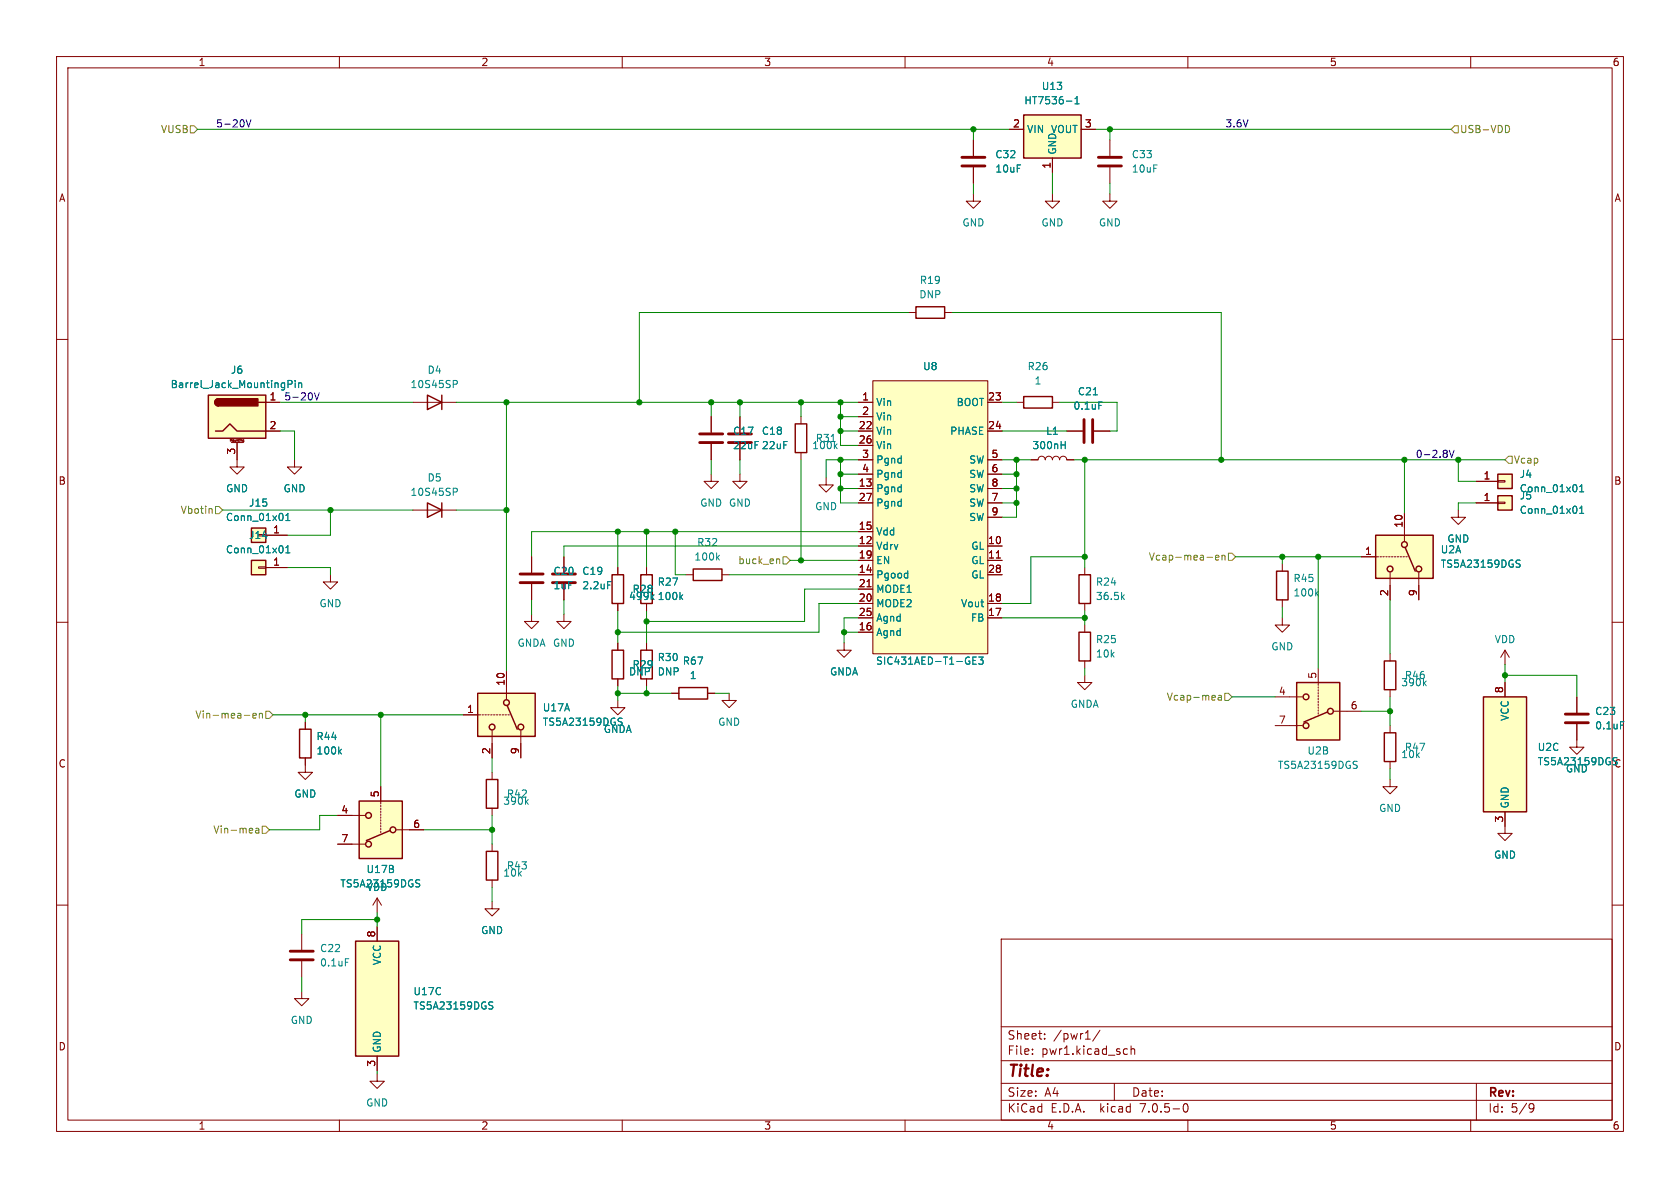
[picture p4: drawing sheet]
<svg xmlns="http://www.w3.org/2000/svg" width="297mm" height="210mm" viewBox="0 0 297 210" stroke-linecap="round" stroke-linejoin="round" font-family="sans-serif">
<g fill="none" stroke="#840000" stroke-width=".18">
<path d="M10 10h277v190h-277zM12 12h273v186h-273zM60 10v2M110 10v2M160 10v2M210 10v2M260 10v2M172.1 34.3v1.3h1.3l-1.3 1.2-1.3-1.2h1.3M172.1 24.8v2.8M172.1 29.6v2.8M178.4 22.9h2.6M186.1 34.3v1.3h1.2l-1.2 1.2-1.3-1.2h1.3"/>
<path d="M186.1 27.9v2.6M191.1 22.9h2.6M196.2 34.3v1.3h1.3l-1.3 1.2-1.3-1.2h1.3M196.2 24.8v2.8M196.2 29.6v2.8M10 60h2M160.7 55.2h1.2M167 55.2h1.3M285 60h2M40.7 78v-.4l.1 .3 .2-.3v.4M40.9 78.2h2M41.9 78.2v4.4h1.3l-1.3 1.2-1.3-1.2h1.3"/>
<path d="M42.2 77.6v.4M42.4 77.6v.1M42.4 77.7h.1M42.9 77.9l.1-.1h.1v.3M42.9 77.9v.1M42.9 78.1h.1M42.9 78h.2M43.1 78.1h-.1M43.1 78.1h.1M47 71.1h2.5M47 76.2h2.5M73 71.1h7.6"/>
<path d="M125.7 73.7v2.8M125.7 78.5v2.8M130.8 73.7v2.8M130.8 78.5v2.8M141.6 73.7v1.2M151.8 71.1h2.5M151.8 76.2h2.5M151.8 73.7h2.5M151.8 78.7h2.5M154.3 67.3h20.3v48.3h-20.3zM174.6 71.1h2.6M174.6 76.2h2.6"/>
<path d="M179.7 71.1h1.3M186.1 71.1h1.2M188.6 76.2h2.8M193.4 76.2h2.8M47 94.6h3.8M52.1 81.3v1.3h1.2l-1.2 1.2-1.3-1.2h1.3M73 90.2h7.6M94 98.4v2.8M99.7 98.4v2.8M125.7 83.8v1.3h1.3l-1.3 1.3-1.2-1.3h1.2M130.8 83.8v1.3h1.3l-1.3 1.3-1.3-1.3h1.3M141.6 80v1.3"/>
<path d="M146 84.5v1.2h1.3l-1.3 1.3-1.2-1.3h1.2M151.8 88.9h2.5M151.8 96.5h2.5M151.8 99.1h2.5M151.8 86.4h2.5M151.8 94h2.5M151.8 81.3h2.5M151.8 83.8h2.5M174.6 88.9h2.6M174.6 96.5h2.6M174.6 99.1h2.6M174.6 86.4h2.6"/>
<path d="M174.6 81.3h2.6M174.6 83.8h2.6M174.6 91.4h2.6M176.1 98.6h.8M182.2 81.3h1.3a.64 .64 0 0 1 .6-.7 .64 .64 0 0 1 .7 .7 .64 .64 0 0 1 .6-.7 .64 .64 0 0 1 .7 .7 .64 .64 0 0 1 .6-.7 .64 .64 0 0 1 .6 .7 .64 .64 0 0 1 .7-.7 .64 .64 0 0 1 .6 .7h1.3M226.7 99.7v1.3M240.7 98.4h3M244 98.4h.2M244.5 98.4h.2M245 98.4h.2M245.5 98.4h.2M246 98.4h.3"/>
<path d="M246.5 98.4h.3M247 98.4h.3M247.5 98.4h.3M248 98.4h.3M248.3 90.8v4.8M248.5 98.4h.3M257.8 90.2v1.2h1.3l-1.3 1.3-1.3-1.3h1.3M261 85.1h3.8M261 88.9h3.8M264.8 85h1.3v.2h-1.3zM264.8 88.8h1.3v.2h-1.3zM10 110h2"/>
<path d="M45.7 100.2h1.3v.3h-1.3zM47 100.3h3.8M58.4 101.6v1.3h1.3l-1.3 1.2-1.3-1.2h1.3M89.5 118.7v4.9M94 108.6v1.3h1.2l-1.2 1.2-1.3-1.2h1.3M94 103.3v2.7M99.7 108.6v1.3h1.3l-1.3 1.2-1.3-1.2h1.3M99.7 103.3v2.7M109.2 100.3v1.3M109.2 106.7v1.3M109.2 113.7v1.2M114.3 100.3v1.3"/>
<path d="M114.3 106.7v1.3M114.3 113.7v1.2M121.3 101.6h1.3M127.6 101.6h1.3M149.2 113.7v1.2h1.3l-1.3 1.3-1.2-1.3h1.2M151.8 101.6h2.5M151.8 111.8h2.5M151.8 109.2h2.5M151.8 106.7h2.5M151.8 104.1h2.5M153.3 103.7h.7M174.6 101.6h2.6"/>
<path d="M174.6 109.2h2.6M174.6 106.7h2.6M191.8 119.4v1.3h1.2l-1.2 1.2-1.3-1.2h1.3M191.8 100.3v1.3M191.8 106.7v1.3M191.8 110.5v1.3M191.8 116.8v1.3M226.7 109.2v1.3h1.3l-1.3 1.3-1.3-1.3h1.3M226.7 106v1.3M233 118.1v3.1M245.7 101.2v4.8M245.7 115.6v1.2"/>
<path d="M250.8 101.2v4.8M266.1 114.9l.7 1.3M266.1 114.9v2.6M266.1 114.9l-.8 1.3M285 110h2M54 134v2.5h1.2l-1.2 1.3-1.3-1.3h1.3M54 127.6v1.3M67.3 139.1v3M81.9 126.4h3.1M85.2 126.4h.3M85.7 126.4h.3M86.2 126.4h.3"/>
<path d="M86.7 126.4h.3M87 129.2v4.8M87 136.5v1.3M87.2 126.4h.3M87.8 126.4h.2M88.3 126.4h.2M88.8 126.4h.2M89.3 126.4h.2M89.8 126.4h.2M92.1 129.2v4.8M109.2 123.8v1.3h1.3l-1.3 1.3-1.3-1.3h1.3M109.2 120v1.3"/>
<path d="M114.3 120v1.3M118.7 122.6h1.3M125.1 122.6h1.3M128.9 122.6v1.2h1.3l-1.3 1.3-1.3-1.3h1.3M225.4 123.2h4.9M225.4 128.3h4.9M233 121.4v.3M233 121.9v.3M233 122.4v.3M233 122.9v.3M233 123.4v.3M233 124v.2"/>
<path d="M233 124.5v.2M233 125v.2M233 125.5v.2M233 126v.2M235.8 125.7h4.9M245.7 137.8v1.3h1.3l-1.3 1.2-1.2-1.2h1.2M245.7 121.9v1.3M245.7 128.3v1.2M245.7 134.6v1.3M266.1 120.7v2.5M278.8 128v4.1h1.2l-1.2 1.3-1.3-1.3h1.3M278.8 123.2v2.8"/>
<path d="M10 160h2M59.7 144.1h4.8M59.7 149.2h4.8M66.7 158.8v2.5M66.7 158.8l-.8 1.2M66.7 158.8l.7 1.2M67.3 142.4v.2M67.3 142.9v.2M67.3 143.4v.2M67.3 143.9v.2M67.3 144.4v.3M67.3 144.9v.3"/>
<path d="M67.3 145.4v.3M67.3 145.9v.3M67.3 146.4v.3M67.3 146.9v.3M70.1 146.7h4.8M87 159.4v1.3h1.3l-1.3 1.2-1.3-1.2h1.3M87 142.9v1.2M87 149.2v1.3M87 155.6v1.2M266.1 143.5v3.8h1.2l-1.2 1.3-1.3-1.3h1.3M285 160h2M53.3 175.3v1.2h1.3l-1.3 1.3-1.2-1.3h1.2"/>
<path d="M53.3 165.1v2.8M53.3 169.9v2.8M66.7 163.8v2.6M177 166h108v32h-108zM60 198v2M66.7 189.9v1.2h1.2l-1.2 1.3-1.3-1.3h1.3M66.7 186.7v2.5M110 198v2M160 198v2M177 194.5h108M177 191.5h108M177 187.5h108"/>
<path d="M177 181.5h108M182.5 186.3v.1M182.5 185.5v.1M184.7 183.6v.1M184.7 182.8v.1M191.9 183.7h.8M194.5 182.1l-1.3 2M197 191.5v3M198.9 185.4l.4 .1M199.3 186.3l-.4 .1M200 185.5l.2-.1 .3 .1 .1 .9M200 184.9v1.5"/>
<path d="M209.3 195.2l.2-.1a.81 .81 0 0 1 .6 .6 .81 .81 0 0 1-.3 .8l-.1 .1a.81 .81 0 0 1-.4-1.4zM210 198v2M260 198v2M261 191.5v6.5M270.5 195.2l.4-.1 .2 .1a.99 .99 0 0 1-.4 1.4h-.2M271.2 195.7l-.3 .3h-.4"/>
</g>
<g fill="#ffffc2" stroke="#ffffc2" stroke-width=".18">
<path d="M62.9 166.4h7.6v20.3h-7.6z"/>
<path d="M63.5 141.6h7.6v10.2h-7.6z"/>
<path d="M36.8 69.9h10.2v7.6h-10.2z"/>
<path d="M181 20.3h10.1v7.6h-10.1z"/>
<path d="M44.4 93.3h2.6v2.6h-2.6z"/>
<path d="M262.3 123.2h7.6v20.3h-7.6z"/>
<path d="M44.4 99.1h2.6v2.5h-2.6z"/>
<path d="M84.5 122.6h10.1v7.6h-10.1z"/>
<path d="M264.8 83.8h2.5v2.6h-2.5z"/>
<path d="M264.8 87.6h2.5v2.6h-2.5z"/>
<path d="M243.2 94.6h10.2v7.6h-10.2z"/>
<path d="M229.2 120.7h7.7v10.1h-7.7z"/>
<path d="M154.3 67.3h20.3v48.3h-20.3z"/>
</g>
<g fill="none" stroke="#840000" stroke-width=".25">
<path d="M181 20.3h10.1v7.6h-10.1zM161.9 54.2h5.1v2.1h-5.1zM36.8 69.9h10.2v7.6h-10.2zM38.1 76.2h1.3l1.2-1.3 1.3 1.3h5.1M38.6 70.5a.64 .64 0 0 0-.6 .6 .64 .64 0 0 0 .6 .7M45.7 71.1h1.3M75.6 69.9l2.5 1.2-2.5 1.3zM78.1 69.9v2.5M140.6 74.9h2v5.1h-2zM181 70.1h5.1v2h-5.1zM44.4 93.3h2.6v2.6h-2.6zM44.4 99.1h2.6v2.5h-2.6z"/>
<path d="M75.6 88.9l2.5 1.3-2.5 1.2zM78.1 88.9v2.5M243.2 94.6h10.2v7.6h-10.2zM248.4 96.8l1.8 4.2M264.8 83.8h2.5v2.6h-2.5zM264.8 87.6h2.5v2.6h-2.5zM108.2 114.9h2v5.1h-2zM108.2 101.6h2v5.1h-2zM113.3 114.9h2v5.1h-2zM113.3 101.6h2v5.1h-2zM122.6 100.6h5v2h-5zM190.8 101.6h2v5.1h-2z"/>
<path d="M190.8 111.8h2v5h-2zM225.7 101h2v5h-2zM244.7 116.8h2.1v5.1h-2.1zM53 128.9h2v5.1h-2zM84.5 122.6h10.1v7.6h-10.1zM86 137.8h2v5.1h-2zM89.7 124.7l1.7 4.2M120 121.5h5.1v2.1h-5.1zM229.2 120.7h7.7v10.1h-7.7zM234.7 125.9l-4.2 1.7M244.7 129.5h2.1v5.1h-2.1zM262.3 123.2h7.6v20.3h-7.6z"/>
<path d="M63.5 141.6h7.6v10.2h-7.6zM69 146.8l-4.2 1.8M86 150.5h2v5.1h-2zM62.9 166.4h7.6v20.3h-7.6z"/>
<circle cx="248.3" cy="96.3" r=".51"/>
<circle cx="245.7" cy="100.6" r=".51"/>
<circle cx="250.8" cy="100.6" r=".51"/>
<circle cx="87" cy="128.5" r=".51"/>
<circle cx="89.5" cy="124.2" r=".51"/>
<circle cx="92.1" cy="128.5" r=".51"/>
<circle cx="230.9" cy="123.2" r=".51"/>
<circle cx="230.9" cy="128.3" r=".51"/>
<circle cx="235.2" cy="125.7" r=".51"/>
<circle cx="65.2" cy="144.1" r=".51"/>
<circle cx="65.2" cy="149.2" r=".51"/>
<circle cx="69.5" cy="146.7" r=".51"/>
</g>
<g fill="none" stroke="#008484" stroke-width=".18">
<path d="M188.5 17.9h1M190 18.4h.8M190 17.5l.4-.4v1.3M50.9 67.9h.6l.1-.2v-.3l-.7-.1v1.2M52.2 67.3v.1M52.2 67.7v.8M52.8 67.7v.8M52.8 67.8l.2-.1h.3v.8M80.1 67.3h.5l.3 .2-.2 .4h-.6M147.6 78.8l.4 .5M148 78.5l-.5 .5M187.6 78.7h.7"/>
<path d="M188.3 78v1.3M194.2 71.1h.7M50.5 92h.8M50.5 91.1l.4-.4v1.3M50.5 96.8l.4-.3v1.2M50.5 97.7h.8M80.1 86.3h.5l.3 .2-.2 .4-.6 .1M126.8 98.5l.4 .5M127.2 98.2l-.5 .4M268.3 99.6l.3 .1 .1 .3-.2 .3h-.3M268.3 99l.4 .1M279.3 86.9h.7"/>
<path d="M279.3 86l.3-.3v1.2M279.3 89.8l.3-.3v1.2M279.3 90.7h.7M107.4 102.8h.6M115.2 105.5l.4 .5M115.6 105.1l-.5 .5M120.3 105.5l.4 .5M120.7 105.1l-.5 .5M160.4 101.3l.1 .1M160.5 100.9v1.3M160.5 102.1l-.1 .1M172 116.8h.4"/>
<path d="M172.6 116.1h-.6v1.3h.6M173 116.1h.8l-.4 .5 .3 .2v.5l-.1 .1-.6-.1M198.4 105.5l.4 .5M198.8 105.1l-.5 .5M232.7 104.9l.4 .5M233.1 104.5l-.5 .5M60 132.8l.4 .5M60.4 132.4l-.5 .5M109.5 127.5l.4 .2 .1 .2M109.5 126.9l.5 .1M239.5 135.2l.3 .1 .1 .3-.2 .2h-.3M239.5 134.6h.4"/>
<path d="M251.8 120.7l.3 .5M252.1 120.4l-.4 .5M286.5 127.6h.6M73.7 156.1l.4 .1 .1 .3-.2 .3h-.3M73.7 155.5l.5 .1M93 141.7l.4 .5M93.4 141.3l-.5 .5M61.1 169.5h.6M86.6 177.7l.4 .1 .1 .3-.2 .3h-.3M86.6 177.1l.5 .1"/>
</g>
<g fill="none" stroke="#840000" stroke-width=".51">
<path d="M170.1 29.3h4M170.1 27.8h4M194.2 29.3h4M194.2 27.8h4M123.7 78.2h4.1M123.7 76.7h4.1M128.8 78.2h4M128.8 76.7h4M191.6 74.2v4M193.2 74.2v4M91.9 103h4.1M91.9 101.5h4.1"/>
<path d="M97.7 103h4M97.7 101.5h4M276.7 127.8h4.1M276.7 126.2h4.1M51.3 169.7h4.1M51.3 168.1h4.1"/>
</g>
<g fill="#840000" stroke="#840000" stroke-width=".25">
<path d="M38.2 70.7l.4-.2v1.3a.64 .64 0 0 1-.6-.4 .64 .64 0 0 1 .2-.7z"/>
<path d="M38.6 70.5h7v1.3h-7z"/>
</g>
<g fill="none" stroke="#848400" stroke-width=".18">
<path d="M33.7 22.2h.6l.6 .7-.6 .6h-.6zM257.2 22.2h.6v1.3h-.6l-.7-.6zM266.4 22.2a.68 .68 0 0 1 .5 .6 .68 .68 0 0 1-.5 .6M37.3 89.9l.2 .2v.6M38.1 89.5h.6l.7 .7-.7 .6h-.6zM137.7 98.8l.1 .2v.6M138.4 98.4h.7l.6 .7-.6 .6h-.7zM213.4 98.5h.9M214.9 98.6l.6-.1-.1-.3h-.3l-.2 .1v.6h.5M216 98.3l.2-.1h.3l.1 .8M216 98.2v.8M217.2 97.8h.6l.6 .6-.6 .7h-.6z"/>
<path d="M266.7 80.6h.6v1.3h-.6l-.6-.6zM44.7 126.5l.6-.1-.1-.2-.3-.1-.2 .2 .1 .6h.4M45.9 126.2l.1-.1 .3 .1 .1 .7M45.9 126.1v.8M47 125.7h.6l.7 .7-.7 .6h-.6zM215.4 123h.5v.8M215.9 123.2l-.4 .1-.2 .2 .2 .3 .4-.1M216.5 122.6h.7l.6 .6-.6 .6h-.7zM45.2 146.5h.5l.1 .8M45.8 146.7l-.5 .1-.1 .2 .1 .3 .5-.1M46.4 146.1h.6l.6 .6-.6 .6h-.6z"/>
</g>
<path d="M43.5 21.2l.4 1.2 .5-1.2M55.6 69.4l.4 1.3 .4-1.3M256.2 79.6l.4 1.3 .5-1.3" fill="none" stroke="#0000c2" stroke-width=".18"/>
<g fill="none" stroke="#008400" stroke-width=".18">
<path d="M34.9 22.9h143.5M172.1 22.9v1.9M172.1 32.4v1.9M186.1 30.5v3.8M193.7 22.9h62.8M196.2 22.9v1.9M196.2 32.4v1.9M160.7 55.2h-47.7v15.9M168.3 55.2h47.6v26.1M49.5 71.1h23.5M49.5 76.2h2.6v5.1M80.6 71.1h71.2"/>
<path d="M89.5 71.1v47.6M125.7 71.1v2.6M130.8 71.1v2.6M141.6 71.1v2.6M148.6 71.1v7.6h3.2M148.6 76.2h3.2M148.6 73.7h3.2M177.2 71.1h2.5M177.2 76.2h11.4M187.3 71.1h10.2v5.1h-1.3M39.4 90.2h33.6M58.4 90.2v4.4h-7.6"/>
<path d="M80.6 90.2h8.9M109.2 94v6.3M114.3 94v6.3M119.4 94v7.6h1.9M125.7 81.3v2.5M130.8 81.3v2.5M139.7 99.1h12.1M141.6 81.3v17.8M148.6 83.8h3.2M148.6 81.3v7.6h3.2M148.6 86.4h3.2M151.8 81.3h-5.8v3.2"/>
<path d="M151.8 96.5h-52.1v1.9M151.8 94h-57.8v4.4M177.2 83.8h2.5M177.2 81.3h5M177.2 88.9h2.5M177.2 86.4h2.5M179.7 81.3v10.1h-2.5M189.9 81.3h76.2M191.8 98.4h-9.6v8.3h-5M191.8 81.3v19M218.4 98.4h22.3M226.7 98.4v1.3"/>
<path d="M233 98.4v19.7M248.3 81.3v9.5M257.8 81.3v3.8h3.2M261 88.9h-3.2v1.3M50.8 100.3h7.6v1.3M94 106v2.6M99.7 106v2.6M109.2 108v5.7M114.3 108v5.7M128.9 101.6h22.9M149.2 111.8h2.6M151.8 106.7h-7v5.1h-35.6"/>
<path d="M151.8 109.2h-2.6v4.5M151.8 104.1h-9.6v5.8h-27.9M177.2 109.2h14.6M191.8 108v2.5M191.8 118.1v1.3M226.7 107.3v1.9M245.7 106v9.6M266.1 117.5v3.2M266.1 119.4h12.7v3.8M48.3 126.4h33.6M54 126.4v1.2M67.3 126.4v12.7"/>
<path d="M87 134v2.5M109.2 121.3v2.5M109.2 122.6h9.5M114.3 121.3v1.3M126.4 122.6h2.5M217.8 123.2h7.6M240.7 125.7h5M245.7 123.2v5.1M245.7 135.9v1.9M59.7 144.1h-3.2v2.6h-8.9M74.9 146.7h12.1M87 144.1v5.1"/>
<path d="M87 156.8v2.6M53.3 172.7v2.6M66.7 162.6h-13.4v2.5M66.7 161.3v2.5M66.7 189.2v.7"/>
</g>
<g fill="#008400" stroke="#008400" stroke-width=".18">
<circle cx="179.7" cy="81.3" r=".46"/>
<circle cx="179.7" cy="83.8" r=".46"/>
<circle cx="179.7" cy="86.4" r=".46"/>
<circle cx="196.2" cy="22.9" r=".46"/>
<circle cx="191.8" cy="81.3" r=".46"/>
<circle cx="172.1" cy="22.9" r=".46"/>
<circle cx="266.1" cy="119.4" r=".46"/>
<circle cx="248.3" cy="81.3" r=".46"/>
<circle cx="257.8" cy="81.3" r=".46"/>
<circle cx="245.7" cy="125.7" r=".46"/>
<circle cx="148.6" cy="76.2" r=".46"/>
<circle cx="179.7" cy="88.9" r=".46"/>
<circle cx="233" cy="98.4" r=".46"/>
<circle cx="226.7" cy="98.4" r=".46"/>
<circle cx="215.9" cy="81.3" r=".46"/>
<circle cx="191.8" cy="98.4" r=".46"/>
<circle cx="191.8" cy="109.2" r=".46"/>
<circle cx="148.6" cy="81.3" r=".46"/>
<circle cx="148.6" cy="71.1" r=".46"/>
<circle cx="141.6" cy="71.1" r=".46"/>
<circle cx="148.6" cy="73.7" r=".46"/>
<circle cx="149.2" cy="111.8" r=".46"/>
<circle cx="148.6" cy="86.4" r=".46"/>
<circle cx="148.6" cy="83.8" r=".46"/>
<circle cx="125.7" cy="71.1" r=".46"/>
<circle cx="130.8" cy="71.1" r=".46"/>
<circle cx="87" cy="146.7" r=".46"/>
<circle cx="54" cy="126.4" r=".46"/>
<circle cx="67.3" cy="126.4" r=".46"/>
<circle cx="89.5" cy="90.2" r=".46"/>
<circle cx="114.3" cy="122.6" r=".46"/>
<circle cx="109.2" cy="122.6" r=".46"/>
<circle cx="119.4" cy="94" r=".46"/>
<circle cx="109.2" cy="94" r=".46"/>
<circle cx="114.3" cy="94" r=".46"/>
<circle cx="109.2" cy="111.8" r=".46"/>
<circle cx="141.6" cy="99.1" r=".46"/>
<circle cx="114.3" cy="109.9" r=".46"/>
<circle cx="113" cy="71.1" r=".46"/>
<circle cx="89.5" cy="71.1" r=".46"/>
<circle cx="58.4" cy="90.2" r=".46"/>
<circle cx="66.7" cy="162.6" r=".46"/>
</g>
<text font-size="2.8" fill="#840000" x="178" y="190.8">Title:</text>
<g font-size="2.1" fill="#840000">
<text x="178" y="183.9">Sheet:</text>
<text x="186.2" y="183.9">/pwr1/</text>
<text x="178" y="186.6">File:</text>
<text x="184" y="186.6">pwr1.kicad_sch</text>
<text x="178" y="196.8">KiCad</text>
<text x="178" y="194">Size:</text>
<text x="184.6" y="194">A4</text>
<text x="185.7" y="196.8">E.D.A.</text>
<text x="194.4" y="196.8">kicad</text>
<text x="200" y="194">Date:</text>
<text x="201.5" y="196.8">7.0.5-0</text>
<text x="263" y="194.2">Rev:</text>
<text x="263" y="196.8">Id:</text>
<text x="267" y="196.8">5/9</text>
</g>
<g font-size="1.8" fill="#840000">
<text x="35" y="11.8">1</text>
<text x="85" y="11.8">2</text>
<text x="135" y="11.8">3</text>
<text x="185" y="11.8">4</text>
<text x="235" y="11.8">5</text>
<text x="285" y="11.8">6</text>
<text x="179" y="22.6">2</text>
<text x="191.7" y="22.6">3</text>
<text x="185.8" y="29.9" transform="rotate(-90 185.8 29.9)">1</text>
<text x="10.4" y="35.8">A</text>
<text x="285.4" y="35.8">A</text>
<text x="47.6" y="70.9">1</text>
<text x="152.4" y="70.9">1</text>
<text x="174.6" y="70.9">23</text>
<text x="47.6" y="75.9">2</text>
<text x="151.8" y="75.9">22</text>
<text x="152.4" y="73.4">2</text>
<text x="174.6" y="75.9">24</text>
<text x="41.7" y="80.4" transform="rotate(-90 41.7 80.4)">3</text>
<text x="151.8" y="78.5">26</text>
<text x="152.4" y="81">3</text>
<text x="152.4" y="83.6">4</text>
<text x="175.2" y="81">5</text>
<text x="175.2" y="83.6">6</text>
<text x="10.3" y="85.8">B</text>
<text x="151.8" y="86.1">13</text>
<text x="151.8" y="88.6">27</text>
<text x="175.2" y="88.6">7</text>
<text x="175.2" y="86.1">8</text>
<text x="262.2" y="84.8">1</text>
<text x="262.2" y="88.6">1</text>
<text x="285.3" y="85.8">B</text>
<text x="48.2" y="94.4">1</text>
<text x="151.8" y="93.7">15</text>
<text x="175.2" y="91.2">9</text>
<text x="248" y="93.3" transform="rotate(-90 248 93.3)">10</text>
<text x="48.2" y="100.1">1</text>
<text x="151.8" y="96.3">12</text>
<text x="151.8" y="101.3">14</text>
<text x="151.8" y="98.8">19</text>
<text x="174.6" y="96.3">10</text>
<text x="174.6" y="98.8">11</text>
<text x="174.6" y="101.3">28</text>
<text x="241.3" y="98.2">1</text>
<text x="151.8" y="106.4">20</text>
<text x="151.8" y="103.9">21</text>
<text x="174.6" y="106.4">18</text>
<text x="245.5" y="105.4" transform="rotate(-90 245.5 105.4)">2</text>
<text x="250.6" y="105.4" transform="rotate(-90 250.6 105.4)">9</text>
<text x="151.8" y="111.5">16</text>
<text x="151.8" y="109">25</text>
<text x="174.6" y="109">17</text>
<text x="89.3" y="121.3" transform="rotate(-90 89.3 121.3)">10</text>
<text x="226" y="122.9">4</text>
<text x="232.8" y="120" transform="rotate(-90 232.8 120)">5</text>
<text x="238.7" y="125.5">6</text>
<text x="265.8" y="122.6" transform="rotate(-90 265.8 122.6)">8</text>
<text x="82.5" y="126.1">1</text>
<text x="226" y="128">7</text>
<text x="10.3" y="135.8">C</text>
<text x="86.7" y="133.4" transform="rotate(-90 86.7 133.4)">2</text>
<text x="91.8" y="133.4" transform="rotate(-90 91.8 133.4)">9</text>
<text x="60.3" y="143.9">4</text>
<text x="67.1" y="141" transform="rotate(-90 67.1 141)">5</text>
<text x="60.3" y="149">7</text>
<text x="73" y="146.4">6</text>
<text x="265.8" y="145.4" transform="rotate(-90 265.8 145.4)">3</text>
<text x="66.4" y="165.8" transform="rotate(-90 66.4 165.8)">8</text>
<text x="10.3" y="185.8">D</text>
<text x="285.3" y="185.8">D</text>
<text x="66.4" y="188.6" transform="rotate(-90 66.4 188.6)">3</text>
<text x="35" y="199.8">1</text>
<text x="85" y="199.8">2</text>
<text x="135" y="199.8">3</text>
<text x="185" y="199.8">4</text>
<text x="235" y="199.8">5</text>
<text x="285" y="199.8">6</text>
</g>
<g font-size="1.8" fill="#008484">
<text x="184.1" y="16.1">U13</text>
<text x="180.5" y="18.6">HT7536-1</text>
<text x="181.5" y="23.7">VIN</text>
<text x="185.8" y="23.7">VOUT</text>
<text x="175.9" y="28.1">C32</text>
<text x="186.9" y="27.4" transform="rotate(-90 186.9 27.4)">GND</text>
<text x="200" y="28.1">C33</text>
<text x="175.9" y="30.7">10uF</text>
<text x="200" y="30.7">10uF</text>
<text x="170.1" y="40.2">GND</text>
<text x="184.1" y="40.2">GND</text>
<text x="194.2" y="40.2">GND</text>
<text x="162.5" y="52.9">DNP</text>
<text x="162.6" y="50.4">R19</text>
<text x="163.1" y="65.6">U8</text>
<text x="181.6" y="65.6">R26</text>
<text x="30.1" y="68.8">Barrel_Jack_MountingPin</text>
<text x="40.8" y="66.2">J6</text>
<text x="72.5" y="68.8">10S45SP</text>
<text x="75.5" y="66.2">D4</text>
<text x="154.8" y="71.9">Vin</text>
<text x="169.1" y="71.9">BOOT</text>
<text x="182.8" y="68.1">1</text>
<text x="190.5" y="70">C21</text>
<text x="129.5" y="77">C17</text>
<text x="134.6" y="77">C18</text>
<text x="154.8" y="74.5">Vin</text>
<text x="154.8" y="77">Vin</text>
<text x="167.9" y="77">PHASE</text>
<text x="184.9" y="77">L1</text>
<text x="189.7" y="72.6">0.1uF</text>
<text x="129.5" y="79.6">22uF 22uF</text>
<text x="143.5" y="79.6">100k</text>
<text x="144.2" y="78.3">R31</text>
<text x="154.8" y="79.6">Vin</text>
<text x="154.8" y="82.1">Pgnd</text>
<text x="171.3" y="82.1">SW</text>
<text x="182.5" y="79.6">300nH</text>
<text x="39.9" y="87.2">GND</text>
<text x="44" y="89.7">J15</text>
<text x="50.1" y="87.2">GND</text>
<text x="72.5" y="87.8">10S45SP</text>
<text x="75.5" y="85.3">D5</text>
<text x="123.7" y="89.7">GND GND</text>
<text x="154.8" y="87.2">Pgnd</text>
<text x="154.8" y="89.7">Pgnd</text>
<text x="154.8" y="84.6">Pgnd</text>
<text x="171.3" y="84.6">SW</text>
<text x="171.3" y="89.7">SW</text>
<text x="171.3" y="87.2">SW</text>
<text x="268.6" y="84.6">J4</text>
<text x="268.6" y="87.2">Conn_01x01</text>
<text x="268.6" y="88.5">J5</text>
<text x="39.9" y="92.3">Conn_01x01</text>
<text x="44" y="95.4">J14</text>
<text x="144.1" y="90.4">GND</text>
<text x="154.8" y="94.8">Vdd</text>
<text x="171.3" y="92.3">SW</text>
<text x="268.6" y="91">Conn_01x01</text>
<text x="39.9" y="98">Conn_01x01</text>
<text x="97.8" y="101.8">C20</text>
<text x="102.9" y="101.8">C19</text>
<text x="122.7" y="99.3">100k</text>
<text x="123.2" y="96.7">R32</text>
<text x="154.8" y="97.3">Vdrv</text>
<text x="154.8" y="99.9">EN</text>
<text x="171.7" y="97.3">GL</text>
<text x="171.7" y="99.9">GL</text>
<text x="254.6" y="98">U2A</text>
<text x="254.6" y="100.5">TS5A23159DGS</text>
<text x="255.8" y="96.1">GND</text>
<text x="56.4" y="107.5">GND</text>
<text x="97.8" y="104.3">1uF</text>
<text x="102.9" y="104.3">2.2uF</text>
<text x="111.1" y="106.2">499k</text>
<text x="111.8" y="105">R28</text>
<text x="116.2" y="103.7">R27</text>
<text x="116.2" y="106.2">100k</text>
<text x="154.8" y="102.4">Pgood</text>
<text x="154.8" y="107.5">MODE2</text>
<text x="154.8" y="105">MODE1</text>
<text x="169.9" y="107.5">Vout</text>
<text x="171.7" y="102.4">GL</text>
<text x="193.7" y="103.7">R24</text>
<text x="193.7" y="106.2">36.5k</text>
<text x="228.6" y="103.1">R45</text>
<text x="228.6" y="105.6">100k</text>
<text x="154.8" y="112.6">Agnd</text>
<text x="154.8" y="110">Agnd</text>
<text x="171.6" y="110">FB</text>
<text x="193.7" y="113.9">R25</text>
<text x="264.2" y="113.9">VDD</text>
<text x="91.4" y="114.5">GNDA GND</text>
<text x="111.1" y="119.6">DNP</text>
<text x="111.8" y="118.3">R29</text>
<text x="116.2" y="117">R30</text>
<text x="116.2" y="119.6">DNP</text>
<text x="120.6" y="117.7">R67</text>
<text x="146.7" y="119.6">GNDA</text>
<text x="154.8" y="117.7">SIC431AED-T1-GE3</text>
<text x="193.7" y="116.4">10k</text>
<text x="224.7" y="115.1">GND</text>
<text x="95.9" y="125.9">U17A</text>
<text x="121.9" y="120.2">1</text>
<text x="189.2" y="125.3">GNDA</text>
<text x="247.7" y="121.5">390k</text>
<text x="248.3" y="120.2">R46</text>
<text x="55.9" y="131">R44</text>
<text x="95.9" y="128.5">TS5A23159DGS</text>
<text x="106.7" y="129.7">GNDA</text>
<text x="126.9" y="128.5">GND</text>
<text x="266.9" y="127.5" transform="rotate(-90 266.9 127.5)">VCC</text>
<text x="281.9" y="126.6">C23</text>
<text x="281.9" y="129.1">0.1uF</text>
<text x="55.9" y="133.5">100k</text>
<text x="225.8" y="136.1">TS5A23159DGS</text>
<text x="231.1" y="133.5">U2B</text>
<text x="247.7" y="134.2">10k</text>
<text x="248.3" y="132.9">R47</text>
<text x="271.8" y="132.9">U2C</text>
<text x="271.8" y="135.4">TS5A23159DGS</text>
<text x="276.8" y="136.7">GND</text>
<text x="285.3" y="135.8">C</text>
<text x="52" y="141.2">GND</text>
<text x="88.9" y="142.4">390k</text>
<text x="89.5" y="141.2">R42</text>
<text x="243.7" y="143.7">GND</text>
<text x="266.9" y="143" transform="rotate(-90 266.9 143)">GND</text>
<text x="64.7" y="154.5">U17B</text>
<text x="88.9" y="155.1">10k</text>
<text x="89.5" y="153.9">R43</text>
<text x="264.1" y="152">GND</text>
<text x="60.1" y="157">TS5A23159DGS</text>
<text x="64.8" y="157.7">VDD</text>
<text x="85" y="165.3">GND</text>
<text x="56.5" y="168.5">C22</text>
<text x="56.5" y="171">0.1uF</text>
<text x="67.5" y="170.6" transform="rotate(-90 67.5 170.6)">VCC</text>
<text x="73" y="176.1">U17C</text>
<text x="73" y="178.6">TS5A23159DGS</text>
<text x="51.3" y="181.2">GND</text>
<text x="67.5" y="186.2" transform="rotate(-90 67.5 186.2)">GND</text>
<text x="64.7" y="195.8">GND</text>
</g>
<g font-size="1.8" fill="#848400">
<text x="28.4" y="23.7">VUSB</text>
<text x="258" y="23.7">USB-VDD</text>
<text x="267.5" y="82.1">Vcap</text>
<text x="31.9" y="91">Vbotin</text>
<text x="130.5" y="99.9">buck_en</text>
<text x="203.1" y="99.3">Vcap-mea-en</text>
<text x="206.2" y="124">Vcap-mea</text>
<text x="34.5" y="127.2">Vin-mea-en</text>
<text x="37.7" y="147.5">Vin-mea</text>
</g>
<g font-size="1.8" fill="#0000c2">
<text x="38.1" y="22.6">5-20V</text>
<text x="216.5" y="22.6">3.6V</text>
<text x="50.2" y="70.9">5-20V</text>
<text x="250.2" y="81">0-2.8V</text>
</g>
<text font-size=".5" fill="#840000" x="40.5" y="78.2">Mounting</text>
</svg>
